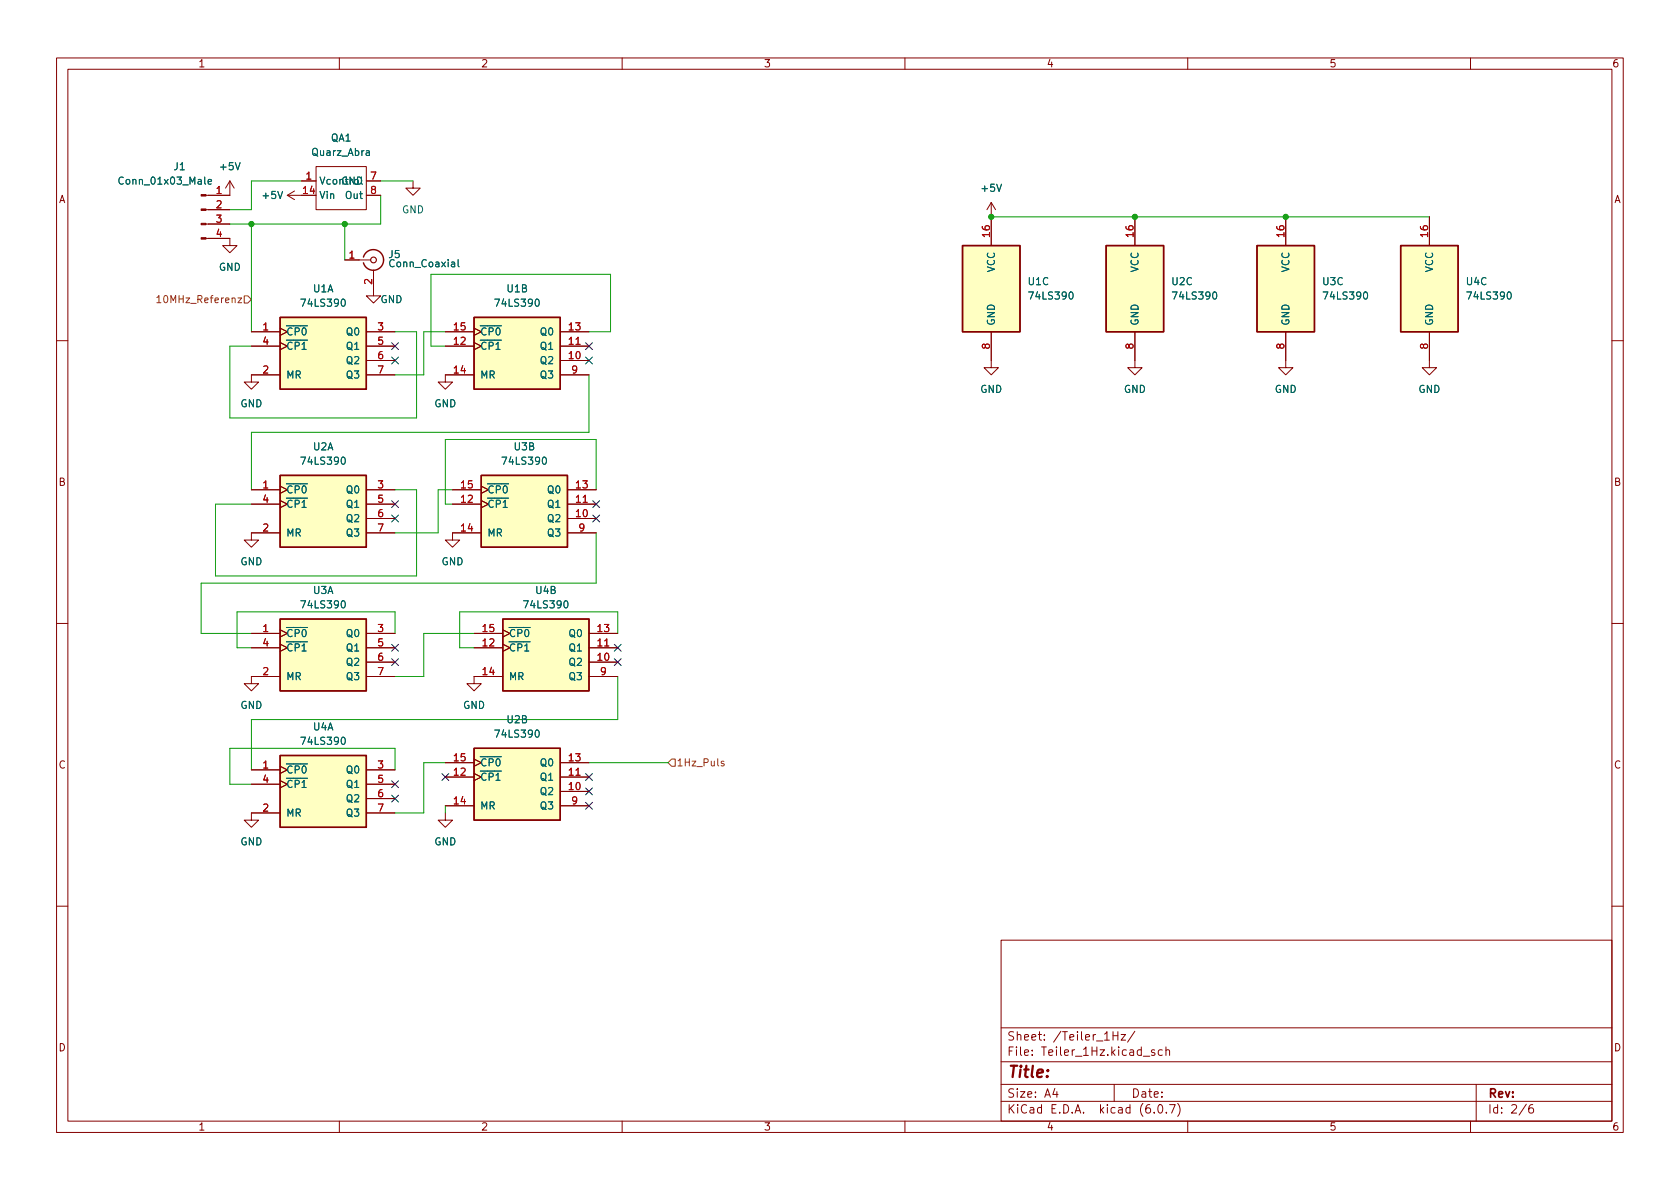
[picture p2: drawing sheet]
<svg xmlns="http://www.w3.org/2000/svg" width="297mm" height="210mm" viewBox="0 0 297 210" stroke-linecap="round" stroke-linejoin="round" font-family="sans-serif">
<g fill="none" stroke="#840000" stroke-width=".18">
<path d="M10 10.2h277v190.1h-277zM12 12.2h273v186.1h-273zM60 10.2v2M110 10.2v2M160 10.2v2M210 10.2v2M260 10.2v2M36.4 39.6h4.2M36.4 37.1h4.2M40.6 32v2.5h-4.2M40.6 32l-.7 1.3M40.6 32l.8 1.3"/>
<path d="M50.8 34.5h2.5M50.8 34.5l1.3 .8M52.1 33.8l-1.3 .7M53.3 32h2.6M55.9 29.5h8.9v7.6h-8.9zM64.8 32h2.5M64.8 34.5h2.5M73 32v1.3h1.3l-1.3 1.2-1.2-1.2h1.2M175.3 35.8l-.8 1.3M175.3 35.8v7.6M175.3 35.8l.7 1.3M200.7 38.3v5.1"/>
<path d="M227.3 38.3v5.1M252.7 38.3v5.1M36.4 42.2h4.2v1.2h1.3l-1.3 1.3-1.2-1.3h1.2M44.4 58.7h5.1M49.5 58l1.3 .7-1.3 .6M61 46h4.5M64.8 58.7h5M66 47.7v4.6h1.3l-1.3 1.3-1.2-1.3h1.2M78.7 58.7h5.1M83.8 58l1.3 .7-1.3 .6M99.1 58.7h5M175.3 58.7v6.3h1.2l-1.2 1.3-1.3-1.3h1.3"/>
<path d="M200.7 58.7v6.3h1.2l-1.2 1.3-1.3-1.3h1.3M227.3 58.7v6.3h1.3l-1.3 1.3-1.2-1.3h1.2M252.7 58.7v6.3h1.3l-1.3 1.3-1.2-1.3h1.2M10 60.2h2M44.4 61.2h5.1M49.5 60.6l1.3 .6-1.3 .6M49.5 66.3h-5.1v1.3h1.3l-1.3 1.2-1.2-1.2h1.2M64.8 63.7h5M64.8 61.2h5M64.8 66.3h5M78.7 61.2h5.1M83.8 66.3h-5.1v1.3h1.3l-1.3 1.2-1.2-1.2h1.2"/>
<path d="M83.8 60.6l1.3 .6-1.3 .6M99.1 63.7h5M99.1 61.2h5M99.1 66.3h5M285 60.2h2M44.4 89.1h5.1M44.4 86.6h5.1M49.5 94.2h-5.1v1.3h1.3l-1.3 1.3-1.2-1.3h1.2M49.5 86l1.3 .6-1.3 .6M49.5 88.5l1.3 .6-1.3 .7M64.8 91.7h5M64.8 89.1h5"/>
<path d="M64.8 86.6h5M64.8 94.2h5M80 89.1h5.1M80 86.6h5.1M85.1 88.5l1.3 .6-1.3 .7M85.1 86l1.3 .6-1.3 .6M85.1 94.2h-5.1v1.3h1.3l-1.3 1.3-1.3-1.3h1.3M100.3 91.7h5.1M100.3 89.1h5.1M100.3 86.6h5.1M100.3 94.2h5.1M10 110.2h2"/>
<path d="M44.4 114.5h5.1M44.4 112h5.1M49.5 111.4l1.3 .6-1.3 .6M49.5 113.9l1.3 .6-1.3 .7M49.5 119.6h-5.1v1.3h1.3l-1.3 1.3-1.2-1.3h1.2M64.8 117.1h5M64.8 114.5h5M64.8 112h5M64.8 119.6h5M83.8 114.5h5.1M83.8 112h5.1M88.9 113.9l1.3 .6-1.3 .7"/>
<path d="M88.9 111.4l1.3 .6-1.3 .6M88.9 119.6h-5.1v1.3h1.3l-1.3 1.3-1.3-1.3h1.3M104.1 117.1h5.1M104.1 114.5h5.1M104.1 112h5.1M104.1 119.6h5.1M285 110.2h2M44.4 136.1h5.1M44.4 138.7h5.1M49.5 135.5l1.3 .6-1.3 .7M49.5 138l1.3 .7-1.3 .6M64.8 136.1h5"/>
<path d="M64.8 138.7h5M78.7 137.4h5.1M78.7 134.9h5.1M83.8 136.8l1.3 .6-1.3 .6M83.8 134.2l1.3 .7-1.3 .6M99.1 139.9h5M99.1 137.4h5M99.1 134.9h5M49.5 143.8h-5.1v1.2h1.3l-1.3 1.3-1.2-1.3h1.2M64.8 143.8h5M64.8 141.2h5M78.7 143.8v1.2h1.3l-1.3 1.3-1.2-1.3h1.2"/>
<path d="M78.7 142.5h5.1M99.1 142.5h5M10 160.2h2M177 166.3h108v32h-108zM285 160.2h2M60 198.3v2M110 198.3v2M160 198.3v2M177 194.8h108M177 191.8h108M177 187.8h108M177 181.8h108"/>
<path d="M186.5 192.5l-.4 1h1M186.9 193v1M196.8 182.4v1.5M196.8 183.1h.8M197 191.8v3M197.6 182.4v1.5M198.2 182.9h.8l-.8 1h.8M200.6 182.4l-1.2 1.9M202.1 186.8h1.2M204.1 196.7v.1M204.1 185.7l-.3-.1-.2 .2v.3l.5 .1v.4h-.5M204.9 195.4l.2-.1a.81 .81 0 0 1 .6 .7 .81 .81 0 0 1-.3 .8h-.2a.81 .81 0 0 1-.6-.6 .81 .81 0 0 1 .3-.8z"/>
<path d="M205.5 185.7l-.4-.1-.3 .3v.4l.1 .3h.6M206.1 185.8l.3-.2 .3 .1 .1 .9M206.1 185.1v1.5M206.2 196.7v.1M206.8 195.3h1l-.7 1.5M208.2 195.1a1.72 1.72 0 0 1 0 2.3M210 198.3v2M260 198.3v2M261 191.8v6.5M269.9 195.3l-1.3 1.9M271 195.3a.6 .6 0 0 0-.7 .7v.5l.1 .3h.5l.2-.1 .1-.5-.2-.2-.4-.1-.3 .3"/>
</g>
<g fill="#ffffc2" stroke="#ffffc2" stroke-width=".18">
<path d="M85.1 84.1h15.2v12.7h-15.2z"/>
<path d="M49.5 84.1h15.3v12.7h-15.3z"/>
<path d="M83.8 56.1h15.3v12.7h-15.3z"/>
<path d="M83.8 132.3h15.3v12.7h-15.3z"/>
<path d="M88.9 109.5h15.2v12.7h-15.2z"/>
<path d="M49.5 109.5h15.3v12.7h-15.3z"/>
<path d="M222.2 43.4h10.2v15.3h-10.2z"/>
<path d="M247.6 43.4h10.2v15.3h-10.2z"/>
<path d="M170.2 43.4h10.1v15.3h-10.1z"/>
<path d="M49.5 133.6h15.3v12.7h-15.3z"/>
<path d="M195.6 43.4h10.1v15.3h-10.1z"/>
<path d="M49.5 56.1h15.3v12.7h-15.3z"/>
</g>
<g fill="none" stroke="#840000" stroke-width=".25">
<path d="M49.5 56.1h15.3v12.7h-15.3zM64.3 45.5a1.81 1.81 0 0 1 2.8-1 1.81 1.81 0 0 1 0 2.9 1.81 1.81 0 0 1-2.8-.9M83.8 56.1h15.3v12.7h-15.3zM170.2 43.4h10.1v15.3h-10.1zM195.6 43.4h10.1v15.3h-10.1zM222.2 43.4h10.2v15.3h-10.2zM247.6 43.4h10.2v15.3h-10.2zM49.5 84.1h15.3v12.7h-15.3zM85.1 84.1h15.2v12.7h-15.2zM49.5 109.5h15.3v12.7h-15.3zM88.9 109.5h15.2v12.7h-15.2zM49.5 133.6h15.3v12.7h-15.3z"/>
<path d="M83.8 132.3h15.3v12.7h-15.3z"/>
</g>
<g fill="#840000" stroke="#840000" stroke-width=".18">
<path d="M35.6 42h.8v.3h-.8z"/>
<path d="M35.6 39.5h.8v.2h-.8z"/>
<path d="M35.6 37h.8v.2h-.8z"/>
<path d="M35.6 34.4h.8v.3h-.8z"/>
</g>
<path d="M36.8 32.1l.6-.1-.1-.2-.3-.1-.2 .2 .1 .6h.4M81 45.9v1.1l.2 .2" fill="none" stroke="#006464" stroke-width=".18"/>
<circle cx="66" cy="46" r=".51" fill="none" stroke="#840000" stroke-width=".2"/>
<path d="M27.7 52.6l.4-.3v1.2M27.7 53.5h.8M43.2 52.3h.6l.6 .7-.6 .6h-.6zM118.1 134.9l.6-.7h.7v1.3h-.7zM128 134.7l-.3-.1-.2 .2 .1 .2 .4 .1v.3h-.5" fill="none" stroke="#725600" stroke-width=".18"/>
<g fill="none" stroke="#009600" stroke-width=".18">
<path d="M44.4 39.6v19.1M53.3 32h-8.9v5.1h-3.8M61 39.6v6.4M67.3 34.5v5.1h-26.7M67.3 32h5.7M175.3 38.3h77.4M69.8 58.7h3.9v15.2h-33.1v-12.7h3.8M78.7 58.7h-3.8v7.6h-5.1M104.1 58.7h3.8v-10.2h-31.7v12.7h2.5M104.1 66.3v10.1h-59.7v10.2M69.8 86.6h3.9v15.2h-35.6v-12.7h6.3M80 86.6h-2.5v7.6h-7.7"/>
<path d="M105.4 86.6v-8.9h-26.7v11.4h1.3M105.4 94.2v8.9h-69.8v8.9h8.8M69.8 112v-3.8h-27.9v6.3h2.5M83.8 112h-8.9v7.6h-5.1M109.2 119.6v7.6h-64.8v8.9M109.2 112v-3.8h-27.9v6.3h2.5M69.8 136.1v-3.8h-29.2v6.4h3.8M78.7 134.9h-3.8v8.9h-5.1M104.1 134.9h14M78.7 142.5v1.3"/>
</g>
<g fill="none" stroke="#000084" stroke-width=".18">
<path d="M69.2 63.1l1.3 1.3M69.2 60.6l1.3 1.2M70.5 63.1l-1.3 1.3M70.5 60.6l-1.3 1.2M103.5 60.6l1.2 1.2M103.5 63.1l1.2 1.3M104.7 60.6l-1.2 1.2M104.7 63.1l-1.2 1.3M69.2 88.5l1.3 1.3M69.2 91.1l1.3 1.2M70.5 88.5l-1.3 1.3M70.5 91.1l-1.3 1.2"/>
<path d="M104.8 88.5l1.2 1.3M104.8 91.1l1.2 1.2M106 88.5l-1.2 1.3M106 91.1l-1.2 1.2M69.2 116.5l1.3 1.2M69.2 113.9l1.3 1.3M70.5 116.5l-1.3 1.2M70.5 113.9l-1.3 1.3M108.6 116.5l1.2 1.2M108.6 113.9l1.2 1.3M109.8 116.5l-1.2 1.2M109.8 113.9l-1.2 1.3"/>
<path d="M69.2 138.1l1.3 1.2M70.5 138.1l-1.3 1.2M78.1 136.8l1.2 1.2M79.3 136.8l-1.2 1.2M103.5 136.8l1.2 1.2M103.5 139.3l1.2 1.3M104.7 136.8l-1.2 1.2M104.7 139.3l-1.2 1.3M69.2 140.6l1.3 1.2M70.5 140.6l-1.3 1.2M103.5 141.9l1.2 1.2M104.7 141.9l-1.2 1.2"/>
</g>
<g fill="#009600" stroke="#009600" stroke-width=".18">
<circle cx="227.3" cy="38.3" r=".46"/>
<circle cx="175.3" cy="38.3" r=".46"/>
<circle cx="200.7" cy="38.3" r=".46"/>
<circle cx="61" cy="39.6" r=".46"/>
<circle cx="44.4" cy="39.6" r=".46"/>
</g>
<text font-size="2.8" fill="#840000" x="178" y="190.6">Title:</text>
<g font-size="2.1" fill="#840000">
<text x="178" y="184">Sheet: /Teiler_1Hz/</text>
<text x="178" y="186.7">File: Teiler_1Hz.kicad_sch</text>
<text x="178" y="196.9">KiCad E.D.A. kicad (6.0.7)</text>
<text x="178" y="194.1">Size: A4</text>
<text x="200" y="194.1">Date:</text>
<text x="263" y="194.1">Rev:</text>
<text x="263" y="196.9">Id: 2/6</text>
</g>
<g font-size="1.8" fill="#840000">
<text x="35" y="11.9">1</text>
<text x="85" y="11.9">2</text>
<text x="135" y="11.9">3</text>
<text x="185" y="11.9">4</text>
<text x="235" y="11.9">5</text>
<text x="285" y="11.9">6</text>
<text x="10.3" y="35.9">A</text>
<text x="285.3" y="35.9">A</text>
<text x="10.3" y="85.9">B</text>
<text x="285.3" y="85.9">B</text>
<text x="10.3" y="135.9">C</text>
<text x="285.3" y="135.9">C</text>
<text x="10.3" y="185.9">D</text>
<text x="285.3" y="185.9">D</text>
<text x="35" y="199.9">1</text>
<text x="85" y="199.9">2</text>
<text x="135" y="199.9">3</text>
<text x="185" y="199.9">4</text>
<text x="235" y="199.9">5</text>
<text x="285" y="199.9">6</text>
</g>
<g font-size="1.8" fill="#006464">
<text x="55.3" y="27.6">Quarz_Abra</text>
<text x="58.5" y="25">QA1</text>
<text x="21.5" y="32.6">Conn_01x03_Male</text>
<text x="30.8" y="30.1">J1</text>
<text x="39" y="30.1">+5V</text>
<text x="46.6" y="35.2">+5V</text>
<text x="56.4" y="32.6">Vcontrol</text>
<text x="56.4" y="35.2">Vin</text>
<text x="60.3" y="32.6">GND</text>
<text x="61.2" y="35.2">Out</text>
<text x="173.7" y="33.9">+5V</text>
<text x="71.1" y="37.7">GND</text>
<text x="38.7" y="47.9">GND</text>
<text x="68.8" y="45.6">J5</text>
<text x="69.1" y="47.2">Conn_Coaxial</text>
<text x="55.4" y="51.7">U1A</text>
<text x="67.2" y="53.6">GND</text>
<text x="89.7" y="51.7">U1B</text>
<text x="175.9" y="48.2" transform="rotate(-90 175.9 48.2)">VCC</text>
<text x="181.8" y="50.4">U1C</text>
<text x="182.2" y="53">74LS390</text>
<text x="201.3" y="48.2" transform="rotate(-90 201.3 48.2)">VCC</text>
<text x="207.2" y="50.4">U2C</text>
<text x="207.6" y="53">74LS390</text>
<text x="228" y="48.2" transform="rotate(-90 228 48.2)">VCC</text>
<text x="233.9" y="50.4">U3C</text>
<text x="234.3" y="53">74LS390</text>
<text x="253.4" y="48.2" transform="rotate(-90 253.4 48.2)">VCC</text>
<text x="259.3" y="50.4">U4C</text>
<text x="259.7" y="53">74LS390</text>
<text x="50.5" y="59.3">~{CP0}</text>
<text x="53.6" y="54.2">74LS390</text>
<text x="61.4" y="59.3">Q0</text>
<text x="84.8" y="59.3">~{CP0}</text>
<text x="87.9" y="54.2">74LS390</text>
<text x="95.7" y="59.3">Q0</text>
<text x="175.9" y="57.7" transform="rotate(-90 175.9 57.7)">GND</text>
<text x="201.3" y="57.7" transform="rotate(-90 201.3 57.7)">GND</text>
<text x="228" y="57.7" transform="rotate(-90 228 57.7)">GND</text>
<text x="253.4" y="57.7" transform="rotate(-90 253.4 57.7)">GND</text>
<text x="50.5" y="61.8">~{CP1}</text>
<text x="61.4" y="61.8">Q1</text>
<text x="61.4" y="64.4">Q2</text>
<text x="84.8" y="61.8">~{CP1}</text>
<text x="95.7" y="64.4">Q2</text>
<text x="95.7" y="61.8">Q1</text>
<text x="50.5" y="66.9">MR</text>
<text x="61.4" y="66.9">Q3</text>
<text x="84.8" y="66.9">MR</text>
<text x="95.7" y="66.9">Q3</text>
<text x="173.3" y="69.5">GND</text>
<text x="198.7" y="69.5">GND</text>
<text x="225.4" y="69.5">GND</text>
<text x="250.8" y="69.5">GND</text>
<text x="42.5" y="72">GND</text>
<text x="76.8" y="72">GND</text>
<text x="53.6" y="82.2">74LS390</text>
<text x="55.4" y="79.6">U2A</text>
<text x="89.1" y="82.2">74LS390</text>
<text x="90.9" y="79.6">U3B</text>
<text x="50.5" y="87.2">~{CP0}</text>
<text x="50.5" y="89.8">~{CP1}</text>
<text x="61.4" y="87.2">Q0</text>
<text x="61.4" y="89.8">Q1</text>
<text x="86.1" y="89.8">~{CP1}</text>
<text x="86.1" y="87.2">~{CP0}</text>
<text x="97" y="89.8">Q1</text>
<text x="97" y="87.2">Q0</text>
<text x="50.5" y="94.9">MR</text>
<text x="61.4" y="92.3">Q2</text>
<text x="61.4" y="94.9">Q3</text>
<text x="86.1" y="94.9">MR</text>
<text x="97" y="92.3">Q2</text>
<text x="97" y="94.9">Q3</text>
<text x="42.5" y="99.9">GND</text>
<text x="78" y="99.9">GND</text>
<text x="53.6" y="107.6">74LS390</text>
<text x="55.4" y="105">U3A</text>
<text x="92.9" y="107.6">74LS390</text>
<text x="94.8" y="105">U4B</text>
<text x="50.5" y="112.6">~{CP0}</text>
<text x="61.4" y="112.6">Q0</text>
<text x="89.9" y="112.6">~{CP0}</text>
<text x="100.8" y="112.6">Q0</text>
<text x="50.5" y="115.2">~{CP1}</text>
<text x="61.4" y="115.2">Q1</text>
<text x="61.4" y="117.7">Q2</text>
<text x="89.9" y="115.2">~{CP1}</text>
<text x="100.8" y="117.7">Q2</text>
<text x="100.8" y="115.2">Q1</text>
<text x="42.5" y="125.3">GND</text>
<text x="50.5" y="120.3">MR</text>
<text x="61.4" y="120.3">Q3</text>
<text x="81.9" y="125.3">GND</text>
<text x="89.9" y="120.3">MR</text>
<text x="100.8" y="120.3">Q3</text>
<text x="53.6" y="131.7">74LS390</text>
<text x="55.4" y="129.2">U4A</text>
<text x="87.9" y="130.4">74LS390</text>
<text x="89.7" y="127.9">U2B</text>
<text x="50.5" y="136.8">~{CP0}</text>
<text x="61.4" y="136.8">Q0</text>
<text x="84.8" y="135.5">~{CP0}</text>
<text x="95.7" y="135.5">Q0</text>
<text x="50.5" y="139.3">~{CP1}</text>
<text x="61.4" y="139.3">Q1</text>
<text x="61.4" y="141.9">Q2</text>
<text x="84.8" y="138">~{CP1}</text>
<text x="84.8" y="143.1">MR</text>
<text x="95.7" y="140.6">Q2</text>
<text x="95.7" y="138">Q1</text>
<text x="95.7" y="143.1">Q3</text>
<text x="42.5" y="149.5">GND</text>
<text x="50.5" y="144.4">MR</text>
<text x="61.4" y="144.4">Q3</text>
<text x="76.8" y="149.5">GND</text>
</g>
<g font-size="1.8" fill="#a90000">
<text x="38.2" y="34.3">1</text>
<text x="53.6" y="34.3">14</text>
<text x="54.1" y="31.7">1</text>
<text x="65.5" y="31.7">7</text>
<text x="65.5" y="34.3">8</text>
<text x="38.2" y="36.8">2</text>
<text x="38.2" y="39.4">3</text>
<text x="38.2" y="41.9">4</text>
<text x="175" y="41.9" transform="rotate(-90 175 41.9)">16</text>
<text x="200.4" y="41.9" transform="rotate(-90 200.4 41.9)">16</text>
<text x="227.1" y="41.9" transform="rotate(-90 227.1 41.9)">16</text>
<text x="252.5" y="41.9" transform="rotate(-90 252.5 41.9)">16</text>
<text x="61.7" y="45.7">1</text>
<text x="65.8" y="50.3" transform="rotate(-90 65.8 50.3)">2</text>
<text x="46.5" y="58.4">1</text>
<text x="66.8" y="58.4">3</text>
<text x="80.3" y="58.4">15</text>
<text x="100.6" y="58.4">13</text>
<text x="46.5" y="61">4</text>
<text x="66.8" y="61">5</text>
<text x="66.8" y="63.5">6</text>
<text x="80.3" y="61">12</text>
<text x="100.6" y="63.5">10</text>
<text x="100.6" y="61">11</text>
<text x="175" y="61.7" transform="rotate(-90 175 61.7)">8</text>
<text x="200.4" y="61.7" transform="rotate(-90 200.4 61.7)">8</text>
<text x="227.1" y="61.7" transform="rotate(-90 227.1 61.7)">8</text>
<text x="252.5" y="61.7" transform="rotate(-90 252.5 61.7)">8</text>
<text x="46.5" y="66">2</text>
<text x="66.8" y="66">7</text>
<text x="80.3" y="66">14</text>
<text x="101.1" y="66">9</text>
<text x="46.5" y="86.4">1</text>
<text x="46.5" y="88.9">4</text>
<text x="66.8" y="86.4">3</text>
<text x="66.8" y="88.9">5</text>
<text x="81.6" y="88.9">12</text>
<text x="81.6" y="86.4">15</text>
<text x="101.9" y="88.9">11</text>
<text x="101.9" y="86.4">13</text>
<text x="46.5" y="94">2</text>
<text x="66.8" y="91.4">6</text>
<text x="66.8" y="94">7</text>
<text x="81.6" y="94">14</text>
<text x="101.9" y="91.4">10</text>
<text x="102.4" y="94">9</text>
<text x="46.5" y="111.8">1</text>
<text x="66.8" y="111.8">3</text>
<text x="85.4" y="111.8">15</text>
<text x="105.7" y="111.8">13</text>
<text x="46.5" y="119.4">2</text>
<text x="46.5" y="114.3">4</text>
<text x="66.8" y="114.3">5</text>
<text x="66.8" y="116.8">6</text>
<text x="66.8" y="119.4">7</text>
<text x="85.4" y="114.3">12</text>
<text x="85.4" y="119.4">14</text>
<text x="105.7" y="116.8">10</text>
<text x="105.7" y="114.3">11</text>
<text x="106.2" y="119.4">9</text>
<text x="46.5" y="135.9">1</text>
<text x="66.8" y="135.9">3</text>
<text x="80.3" y="137.2">12</text>
<text x="80.3" y="134.6">15</text>
<text x="100.6" y="137.2">11</text>
<text x="100.6" y="134.6">13</text>
<text x="46.5" y="143.5">2</text>
<text x="46.5" y="138.4">4</text>
<text x="66.8" y="138.4">5</text>
<text x="66.8" y="141">6</text>
<text x="66.8" y="143.5">7</text>
<text x="80.3" y="142.2">14</text>
<text x="100.6" y="139.7">10</text>
<text x="101.1" y="142.2">9</text>
</g>
<g font-size="1.8" fill="#725600">
<text x="28.9" y="53.6">10MHz_Referenz</text>
<text x="119.6" y="135.5">1Hz_Puls</text>
</g>
</svg>
